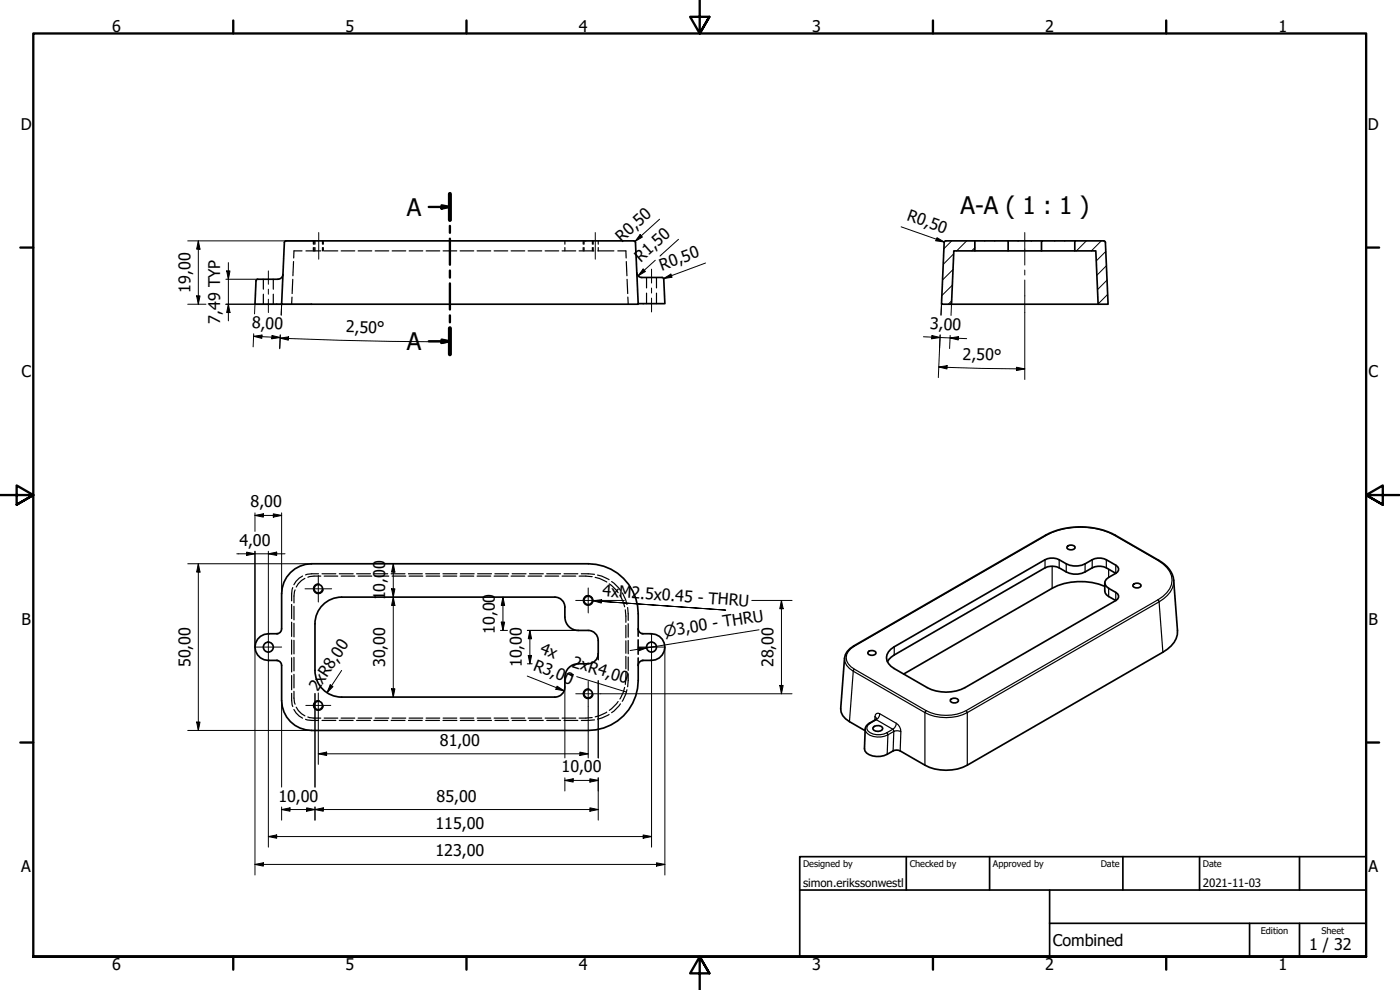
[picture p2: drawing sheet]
<svg xmlns="http://www.w3.org/2000/svg" width="420mm" height="297mm" viewBox="0 0 420 297" stroke-linecap="round" stroke-linejoin="round" font-family="sans-serif">
<!-- layer: Hatch (ISO) -->
<g fill="none" stroke="#000" stroke-width=".3">
<path d="M285.6 72.3l-2.3 2.3M286.2 76.2l-3.1 3.1M290.1 72.3l-3 3M292.6 74.3l-1 1M326 72.3l-3 3M330.5 72.3l-3 3M331.9 75.4l-2.9 2.9M332.1 79.7l-2.9 2.9M285.6 90.3l-1 1M285.8 85.6l-3.1 3.1M286 80.9l-3.1 3.1M332.2 84l-2.8 2.9"/>
<path d="M332.4 88.3l-2.9 2.9"/>
</g>
<!-- layer: Hidden (ISO) -->
<g fill="none" stroke="#000" stroke-width=".36">
<path d="M88.1 78.5l-.2 4.2M90.6 75.3h-2.4l-.1 2.1M91.8 75.3h4.5M94 72.3v1M94 74.3v1M94.3 72.3v1M94.3 74.3v1M94.5 72.3v1M94.5 74.3v1M96.8 72.3v1M96.8 74.3v1M97 72.3v1"/>
<path d="M97 74.3v1M97.3 75.3h4.1M102.4 75.3h4.1M107.5 75.3h4.1M112.6 75.3h4.1M117.7 75.3h4.1M122.8 75.3h4.1M127.9 75.3h4.1M133 75.3h4.1M138.1 75.3h4.1M143.2 75.3h4.1M148.3 75.3h4.1"/>
<path d="M153.4 75.3h4.1M158.5 75.3h4.1M163.6 75.3h4.1M168.7 75.3h4.1M169.5 72.3v1M169.5 74.3v1M173.8 75.3h4.4M175 72.3v1M175 74.3v1M175.3 72.3v1M175.3 74.3v1M177.8 72.3v1"/>
<path d="M177.8 74.3v1M178 72.3v1M178 74.3v1M179.4 75.3h4.8M179.5 72.3v1M179.5 74.3v1M185.4 75.3h2.4l.1 2.1M188 78.5l.2 4.2M79 83.8v3M79 88.3v3M82 83.8v3M82 88.3v3"/>
<path d="M87.6 89.1l-.1 2.2M87.9 83.8l-.2 4.3M188.2 83.8l.2 4.3M188.4 89.1l.1 2.2M194 83.3v3.1M194 88v3.1M197 83.3v3.1M197 88v3.1M87.9 176.3l-.4 1.8v2.2M88.6 177l-.4 1.8v2.1M90.8 172.8l-1 .7-1.6 1.9M91.5 173.5l-2 1.6-.6 1"/>
<path d="M95.6 172.2h-2.1l-1.8 .3M96.3 172.9h-2.1l-1.8 .3M96.6 172.2h4.2M97.3 172.9h4.1M101.8 172.2h4.2M102.4 172.9h4.1M107 172.2h4.2M107.5 172.9h4.1M112.2 172.2h4.2M112.6 172.9h4.1M117.4 172.2h4.1M117.7 172.9h4.1"/>
<path d="M122.6 172.2h4.1M122.8 172.9h4.1M127.8 172.2h4.1M127.9 172.9h4.1M132.9 172.2h4.2M133 172.9h4.1M138.1 172.9h4.1M138.2 172.2h4.1M143.2 172.9h4.1M143.3 172.2h4.2M148.3 172.9h4.1M148.5 172.2h4.2"/>
<path d="M153.4 172.9h4.1M153.7 172.2h4.2M158.5 172.9h4.1M158.9 172.2h4.1M163.6 172.9h4.1M164.1 172.2h4.1M168.7 172.9h4.1M169.3 172.2h4.1M173.8 172.9l3.9 .1M174.5 172.2l3.9 .1M178.6 173.2l1.3 .4 2.2 1M179.3 172.5l1.3 .4 2.2 1"/>
<path d="M182.9 175.2l2.6 2.6M183.6 174.5l2.6 2.6M186 178.6l1.1 2.1 .4 1.4M186.7 177.9l1.1 2.2 .4 1.3M87.5 181.4v4.2M87.5 186.7v4.3M87.5 192v4.3M87.5 197.4v4.2M88.2 181.9v4.1M88.2 187v4.1M88.2 192.1v4.1M88.2 197.2v4.1"/>
<path d="M187.7 183l.1 3.7M187.8 187.6v3.8M187.8 192.3v3.7M187.8 196.9v3.8M188.4 182.3l.1 3.8M188.5 187.1v4.1M188.5 192.2v4M188.5 197.2v4M191.5 188.7v2.3M191.5 191.9v4.4M191.5 197.4v2.3M87.5 208v2.1l.4 1.9"/>
<path d="M87.5 202.7v4.3M88.2 212.9l.6 1 2 1.6M88.2 207.4v2.1l.4 1.8M88.2 202.3v4.1M88.9 212.2l1.6 2 1 .6M91.7 215.8l1.8 .4h2.1M92.4 215.1l1.8 .4h2.1M96.6 216.2h4.2M97.3 215.5h4.1M101.8 216.2h4.2M102.4 215.5h4.1M107 216.2h4.2"/>
<path d="M107.5 215.5h4.1M112.2 216.2h4.2M112.6 215.5h4.1M117.4 216.2h4.1M117.7 215.5h4.1M122.6 216.2h4.1M122.8 215.5h4.1M127.8 216.2h4.1M127.9 215.5h4.1M132.9 216.2h4.2M133 215.5h4.1M138.1 215.5h4.1"/>
<path d="M138.2 216.2h4.1M143.2 215.5h4.1M143.3 216.2h4.2M148.3 215.5h4.1M148.5 216.2h4.2M153.4 215.5h4.1M153.7 216.2h4.2M158.5 215.5h4.1M158.9 216.2h4.1M163.6 215.5h4.1M164.1 216.2h4.1M168.7 215.5h4.1"/>
<path d="M169.3 216.2h4.1M177.7 215.3l-3.9 .2M178.4 216l-3.9 .2M182.1 213.7l-2.2 1-1.3 .4M182.8 214.4l-2.2 1-1.3 .4M185.5 210.5l-2.6 2.6M186.2 211.2l-2.6 2.6M187.5 206.3l-.4 1.3-1.1 2.1M187.8 201.6l-.1 3.7M188.2 207l-.4 1.3-1.1 2.1M188.5 202.2l-.1 3.8"/>
</g>
<!-- layer: Visible (ISO) -->
<g fill="none" stroke="#000" stroke-width=".51">
<path d="M85.4 72.5l.4-.2h104.4l.5 .5 .8 18.5h-107zM283.4 72.5l.5-.2h8.7v3h-6.3l-.7 16h-3zM292.6 75.3h30M292.6 72.3h20M302.6 72.3v3M322.6 72.3h8.6l.5 .2 .8 18.8h-2.9l-.7-16h-6.3zM322.6 72.3h-10v3M83.4 83.8h-6.1l-.4 .2-.4 7.3h8M84.9 82.3a1.49 1.49 0 0 1-1.5 1.5M191.1 81.8a1.49 1.49 0 0 0 1.5 1.5h6.1M198.7 83.3l.5 .4 .3 7.4h-8M285.6 91.3h44"/>
<path d="M102.5 179.2a8 8 0 0 0-8 8M102.5 179.2h64a2.99 2.99 0 0 1 3 3v3M320.2 164.1a1.62 1.62 0 0 1 2.4 0v.4a1.62 1.62 0 0 1-2.4 0zM331.6 175.9a19 19 0 0 0-15.8 .6l-44.6 25.7M331.6 174.9l.1 3 1 1.1 2.2 1.2M334.9 172a6.9 6.9 0 0 0-6.4-1.9 13.7 13.7 0 0 1-5.1 2.2 7.7 7.7 0 0 1-5.5-1.9 4.9 4.9 0 0 0-4.3 0l-45.2 26.1-1.6 1.3-.5 .8M334.9 172l-2.2 1.2a1.74 1.74 0 0 0-1.1 1.7 1.74 1.74 0 0 0 1.1 1.6l2.2 1.2a1.29 1.29 0 0 1 .8 1.3 1.29 1.29 0 0 1-.8 1.2M334.9 172a1.31 1.31 0 0 0 .8-1.2 1.31 1.31 0 0 0-.8-1.2 7 7 0 0 0-6.4-2 13.1 13.1 0 0 1-5.1 2.2 7.6 7.6 0 0 1-5.5-1.9 4.7 4.7 0 0 0-4.3 0l-45.2 26.2a3.5 3.5 0 0 0-2.4 3.2 3.5 3.5 0 0 0 2.4 3.3l9.9 5.7a12.5 12.5 0 0 0 11.3 0l45.3-26.1M340 175.5a1.62 1.62 0 0 1 2.4 0v.4a1.61 1.61 0 0 1-2.4 0zM83 198.1a1.48 1.48 0 0 1 1.5 1.6v10.5a9 9 0 0 0 9 9h83.1a15 15 0 0 0 14.9-15v-4.7M83.3 190.1h-2.8a4 4 0 0 0-4 4 4 4 0 0 0 4 4h2.8M94.5 187.2v14a8 8 0 0 0 8 8"/>
<path d="M169.5 185.2a4 4 0 0 0 4 4 5.8 5.8 0 0 1 4.9 .6 2.99 2.99 0 0 1 1.1 2.3v4.1a3 3 0 0 1-3 2.9M176.5 199.2a6.5 6.5 0 0 0-5.8 1.1 4 4 0 0 0-1.2 2.9M191.5 188.7a1.48 1.48 0 0 0 1.5 1.4M191.5 188.8a20.2 20.2 0 0 0-1.6-11.5 14.9 14.9 0 0 0-13.3-8.2h-83.1a9 9 0 0 0-9 9v10.6a1.45 1.45 0 0 1-1.5 1.4M192.7 190.1h2.8a4 4 0 0 1 4 4 4 4 0 0 1-4 4h-2.8M193 198.1a1.52 1.52 0 0 0-1.5 1.6M260.5 195.7a1.62 1.62 0 0 1 2.4 0v.4a1.62 1.62 0 0 1-2.4 0zM169.5 203.2a5.9 5.9 0 0 1-.6 4.8 2.99 2.99 0 0 1-2.4 1.2h-64M262 218.3a1.78 1.78 0 0 1 2.9 .3 1.8 1.8 0 0 1-2.9 .1zM263 215.6l-.3 .3a4.1 4.1 0 0 0-3 2.9l-.3 5.8a2.63 2.63 0 0 0 2.5 2.2 8.1 8.1 0 0 0 6.6-1.7l1.7 .2 7.4 4.3a14 14 0 0 0 12.7 0l58.7-33.9a7.2 7.2 0 0 0 4.4-6.5l-1.2-15.1a8 8 0 0 0-4.5-6l-13-7.5a23.1 23.1 0 0 0-20.9 0l-57.6 33.2a5 5 0 0 0-2.8 3.7l-1.1 15.1a4.4 4.4 0 0 0 2.6 3.9l4.7 2.7M285.2 210a1.62 1.62 0 0 1 2.4 0v.4a1.61 1.61 0 0 1-2.4 0z"/>
<circle cx="95.5" cy="176.7" r="1.26"/>
<circle cx="80.5" cy="194.2" r="1.49"/>
<circle cx="176.5" cy="180.1" r="1.26"/>
<circle cx="195.5" cy="194.2" r="1.49"/>
<circle cx="95.5" cy="211.7" r="1.26"/>
<circle cx="176.5" cy="208.1" r="1.26"/>
</g>
<!-- layer: Visible Narrow (ISO) -->
<g fill="none" stroke="#000" stroke-width=".36">
<path d="M95.8 175.2a1.49 1.49 0 0 0-1.7 1.2 1.49 1.49 0 0 0 1.2 1.7 1.49 1.49 0 0 0 1.7-1.2M176.8 178.7a1.49 1.49 0 0 0-1.8 1.2 1.49 1.49 0 0 0 1.3 1.7 1.49 1.49 0 0 0 1.7-1.2M313.6 167.9v2.5M313.8 160.6a23.4 23.4 0 0 1 20.7 0M314 160.6l-57.6 33.3M315.8 169.9v6.6M317.9 167.9v2.5M320 169.2v2.4M325.6 169.2v2.4M327.8 167.9v2.5M332 167.9v2.5M332.7 170.8v2.5"/>
<path d="M332.7 176.5v2.5M334.5 160.6l13 7.6M334.7 160.6h-.2M334.9 169.6v2.4M334.9 177.7v2.5M347.5 180l-57.6 33.2M347.7 168.1l-.2 .1a7.6 7.6 0 0 1 4.2 5.9 6.9 6.9 0 0 1-4.2 5.9M352.2 174.1a7.3 7.3 0 0 1-4.3 6.5l-.4-.6M256.2 193.8l.2 .1M256.4 193.9a3.7 3.7 0 0 0-2.4 3.4 3.7 3.7 0 0 0 2.4 3.5l-.3 .6a4.4 4.4 0 0 1-2.7-3.9M268.4 194.1v2.4M349 195.7l-1.1-15.1-57.6 33.2v15.8"/>
<path d="M95.8 210.2a1.49 1.49 0 0 0-1.7 1.2 1.49 1.49 0 0 0 1.2 1.7 1.49 1.49 0 0 0 1.7-1.2M176.8 206.7a1.49 1.49 0 0 0-1.8 1.2 1.49 1.49 0 0 0 1.3 1.7 1.49 1.49 0 0 0 1.7-1.2M254.9 216.5l1.2-15.1 21.5 12.4v15.8M256.4 200.8l21.5 12.4M259.7 218.8a2.68 2.68 0 0 0 2.4 2.2 6.2 6.2 0 0 0 4.4-.5M260.9 217h.3a1.51 1.51 0 0 0-1.1 1.4 1.51 1.51 0 0 0 1.1 1.5 5.4 5.4 0 0 0 4.9 0M261.2 217l1.8-1.1 4.9 2.9M262.6 215l.4 .6M262.6 215l.4-.9 1.1 .1a1.76 1.76 0 0 1-1.4 1.7M262.6 215v1.1M264.1 214.2l4.9 2.8M266.1 219.9l.4 .6"/>
<path d="M267.9 218.8l-1.8 1.1M269 217l-.5 1.4-.6 .4M269 217a2.98 2.98 0 0 1 1.4 2.5 2.43 2.43 0 0 0-2.2 0l-.3-.7M270.4 219.5l-.2 5.8M277.9 213.2a13.4 13.4 0 0 0 12 0l.4 .6a14.2 14.2 0 0 1-12.7 0zM266.5 220.5l1.7-1-.2 5.8M266.5 220.5l-.2 5.8"/>
</g>
<!-- layer: Section Line (ISO) -->
<path d="M135 58.2v7.8M128.7 62.1h6.3M132.5 61.6l2.5 .5-2.5 .5zM135 67.8v2.1M135 71.6v7.8M135 81.2v2.1M135 85v7.9M135 94.6v2.1M135 98.5v7.8M128.7 102.4h6.3M132.5 101.9l2.5 .5-2.5 .5z" fill="none" stroke="#000" stroke-width=".7"/>
<path d="M135 58.2v7.8M135 98.5v7.8" fill="none" stroke="#000" stroke-width="1.2"/>
<g fill="#000">
<path d="M132.5 61.6l2.5 .5-2.5 .5z" fill-rule="evenodd"/>
<path d="M132.5 101.9l2.5 .5-2.5 .5z" fill-rule="evenodd"/>
</g>
<!-- layer: Border (ISO) -->
<g fill="none" stroke="#000" stroke-width=".7">
<path d="M70 6.1v3.9M140 6.1v3.9M210 0v10l-2.9-5h5.8l-2.9 5 2.9-5M280 6.1v3.9M350 6.1v3.9M6.1 74.3h3.9M410 74.3h3.9M0 148.5h10l-5-2.8v5.7l5-2.9-5 2.9M420 148.5h-10l5-2.8v5.7l-5-2.9 5 2.9M6.1 222.8h3.9M410 222.8h3.9M10 287v-277h400v277h-400h400"/>
<path d="M70 287v3.9M140 287v3.9M212.9 292l-2.9-5 2.9 5h-5.8l2.9-5v10M280 287v3.9M350 287v3.9"/>
</g>
<!-- layer: Title (ISO) -->
<path d="M240 257h170v30h-170zM272 257v10M297 257v10M337 257v10M360 257v10M390 257v10M240 267h170M315 277h95M315 267v20M375 277v10M390 277v10" fill="none" stroke="#000" stroke-width=".51"/>
<!-- layer: Dimension (ISO) -->
<g fill="none" stroke="#000" stroke-width=".3">
<path d="M56.3 72.3h38M59.5 72.3l.5 2.5h-1zM59.5 72.3v19M68.5 78.8v17.5M192.1 70.4l.7 .7-2.2 1.3zM196.7 78.1l-5.2 4.7M198 65.8l-7.4 6.6M203.6 71.8l-5.5 5M211.8 78.9l-12.6 4.7M270.4 68.1l13 4.5M281.2 71.3l2.2 1.3-2.5-.4zM56.3 91.3h5.5"/>
<path d="M59 88.8h1l-.5 2.5zM67.8 91.3h12.6M67.8 83.8h9.5M68 81.3h1l-.5 2.5zM68.5 91.3l.5 2.5h-1zM76.5 91.3l-.1 2.9M80.6 91.3h12.9M84.5 91.3l-.1 3.2M193 80.7l.7 .8-2.2 1.3zM199.2 83.6l2.1-1.4 .4 1zM282.6 91.3l-.2 3.2M285.6 91.3l-.2 3.4"/>
<path d="M307.6 93.8v20.1M76.1 100.9l2.5-.4v1zM76.1 100.9l8 .4M76.1 100.1l-.1 4M81.6 100.7l2.5 .6-2.5 .3zM84.1 101.5l2.5-.4v1zM84.1 101.5a1181.9 1181.9 0 0 0 50.9 1.1M84.1 100.5l-.2 4.1M132.5 102.1l2.5 .5-2.5 .5zM277.1 101l13 .6M279.7 100.7l2.4 .6-2.5 .3zM281.7 110.1l2.5-.4v1z"/>
<path d="M281.7 110.1l25.9 .6M282 104.4l.2-3.9-.6 12.8M285.1 101.4l2.5-.4v1zM285.2 100.6l-.2 4M305.1 110.2l2.5 .5-2.5 .5zM76.5 154.7l2.5-.5v1zM76.5 153.9v5.5M76.5 154.7h8M82 154.2l2.5 .5-2.5 .5zM84.5 153.9v24.2M56.3 169.1h37.2M59.5 169.1l.5 2.5h-1z"/>
<path d="M59.5 169.1v50.1M71.1 166.2h14.4M74 165.7l2.5 .5-2.5 .5zM76.5 165.4v97.1M80.5 166.2l2.5-.5v1zM80.5 165.4v24.7M117.5 176.7h1l-.5 2.5zM118 179.2l.5 2.5h-1zM118 169.1l.5 2.5h-1zM118 169.1v40.1M150.9 179.2l.5 2.5h-1zM150.9 179.2v10"/>
<path d="M80.5 198.1v56.1M150.2 189.2h2.1M150.4 186.7h1l-.5 2.5zM158.3 189.2h15.2M158.3 199.2h1.4M158.5 196.7h1l-.5 2.5zM159 189.2l.5 2.5h-1zM159 189.2v10M179.5 196.2v1.8M180.4 180.2h7M195.5 198.1v56.1M199.5 194.1v68.4"/>
<path d="M225.6 180.2h12.1M234.5 180.2l.5 2.5h-1zM234.5 180.2v28M56.3 219.2h37.2M59 216.6h1l-.5 2.6zM84.5 210.2v26M94.5 208.1v3.4M94.5 211.8v24.4M95.5 215.4v13.9M99.1 205.5l.8 .5-1.8 1.8zM102.5 201.2l-4.4 6.6M117.5 206.7h1l-.5 2.5z"/>
<path d="M158.2 202.8l11.1 4.5M167.2 205.9l2.1 1.4-2.5-.5zM169.5 206.5v20.9M173.1 203l14.9 4.7M176.5 211.9v15.5M179.5 204.2v3.9M179.5 208.3v19.1M180.3 208.2h57.4M234 205.7h1l-.5 2.5zM95.5 226.2l2.5-.5v1zM95.5 226.2h81M169.5 234.2l2.5-.5v1z"/>
<path d="M169.5 234.2h10M169.5 233.4v3.9M174 225.7l2.5 .5-2.5 .5zM177 233.7l2.5 .5-2.5 .5zM179.5 233.4v12.7M76.5 259.4l2.5-.5v1zM76.5 259.4h123M80.5 251l2.5-.5v1zM80.5 251h115M84.5 242.9l2.5-.5v1zM84.5 242.9h95M84.5 242.1v4"/>
<path d="M92 242.4l2.5 .5-2.5 .5zM94.5 242.9l2.5-.5v1zM94.5 242.1v4M177 242.4l2.5 .5-2.5 .5zM193 250.5l2.5 .5-2.5 .5zM197 258.9l2.5 .5-2.5 .5z"/>
</g>
<g fill="#000">
<path d="M59.5 72.3l.5 2.5h-1z" fill-rule="evenodd"/>
<path d="M192.1 70.4l.7 .7-2.2 1.3z" fill-rule="evenodd"/>
<path d="M281.2 71.3l2.2 1.3-2.5-.4z" fill-rule="evenodd"/>
<path d="M59 88.8h1l-.5 2.5z" fill-rule="evenodd"/>
<path d="M68 81.3h1l-.5 2.5z" fill-rule="evenodd"/>
<path d="M68.5 91.3l.5 2.5h-1z" fill-rule="evenodd"/>
<path d="M193 80.7l.7 .8-2.2 1.3z" fill-rule="evenodd"/>
<path d="M199.2 83.6l2.1-1.4 .4 1z" fill-rule="evenodd"/>
<path d="M76.1 100.9l2.5-.4v1z" fill-rule="evenodd"/>
<path d="M81.6 100.7l2.5 .6-2.5 .3z" fill-rule="evenodd"/>
<path d="M84.1 101.5l2.5-.4v1z" fill-rule="evenodd"/>
<path d="M132.5 102.1l2.5 .5-2.5 .5z" fill-rule="evenodd"/>
<path d="M279.7 100.7l2.4 .6-2.5 .3z" fill-rule="evenodd"/>
<path d="M281.7 110.1l2.5-.4v1z" fill-rule="evenodd"/>
<path d="M285.1 101.4l2.5-.4v1z" fill-rule="evenodd"/>
<path d="M305.1 110.2l2.5 .5-2.5 .5z" fill-rule="evenodd"/>
<path d="M76.5 154.7l2.5-.5v1z" fill-rule="evenodd"/>
<path d="M82 154.2l2.5 .5-2.5 .5z" fill-rule="evenodd"/>
<path d="M59.5 169.1l.5 2.5h-1z" fill-rule="evenodd"/>
<path d="M74 165.7l2.5 .5-2.5 .5z" fill-rule="evenodd"/>
<path d="M80.5 166.2l2.5-.5v1z" fill-rule="evenodd"/>
<path d="M117.5 176.7h1l-.5 2.5z" fill-rule="evenodd"/>
<path d="M118 169.1l.5 2.5h-1z" fill-rule="evenodd"/>
<path d="M118 179.2l.5 2.5h-1z" fill-rule="evenodd"/>
<path d="M150.4 186.7h1l-.5 2.5z" fill-rule="evenodd"/>
<path d="M150.9 179.2l.5 2.5h-1z" fill-rule="evenodd"/>
<path d="M158.5 196.7h1l-.5 2.5z" fill-rule="evenodd"/>
<path d="M159 189.2l.5 2.5h-1z" fill-rule="evenodd"/>
<path d="M234.5 180.2l.5 2.5h-1z" fill-rule="evenodd"/>
<path d="M59 216.6h1l-.5 2.6z" fill-rule="evenodd"/>
<path d="M99.1 205.5l.8 .5-1.8 1.8z" fill-rule="evenodd"/>
<path d="M117.5 206.7h1l-.5 2.5z" fill-rule="evenodd"/>
<path d="M167.2 205.9l2.1 1.4-2.5-.5z" fill-rule="evenodd"/>
<path d="M169.7 202l2.6 .2-.3 1z" fill-rule="evenodd"/>
<path d="M234 205.7h1l-.5 2.5z" fill-rule="evenodd"/>
<path d="M95.5 226.2l2.5-.5v1z" fill-rule="evenodd"/>
<path d="M169.5 234.2l2.5-.5v1z" fill-rule="evenodd"/>
<path d="M174 225.7l2.5 .5-2.5 .5z" fill-rule="evenodd"/>
<path d="M177 233.7l2.5 .5-2.5 .5z" fill-rule="evenodd"/>
<path d="M76.5 259.4l2.5-.5v1z" fill-rule="evenodd"/>
<path d="M80.5 251l2.5-.5v1z" fill-rule="evenodd"/>
<path d="M84.5 242.9l2.5-.5v1z" fill-rule="evenodd"/>
<path d="M92 242.4l2.5 .5-2.5 .5z" fill-rule="evenodd"/>
<path d="M94.5 242.9l2.5-.5v1z" fill-rule="evenodd"/>
<path d="M177 242.4l2.5 .5-2.5 .5z" fill-rule="evenodd"/>
<path d="M193 250.5l2.5 .5-2.5 .5z" fill-rule="evenodd"/>
<path d="M197 258.9l2.5 .5-2.5 .5z" fill-rule="evenodd"/>
</g>
<!-- layer: Center Mark (ISO) -->
<path d="M91.5 176.7h8M95.5 172.7v7.9M176.5 176.4v7.5M76.5 194.1h8M80.5 190.1v8M172.8 180.2h7.5M191.5 194.1h8M195.5 190.1v8M91.8 211.7h7.5M95.5 207.9v7.5M172.8 208.2h7.5M176.5 204.4v7.5" fill="none" stroke="#000" stroke-width=".3"/>
<!-- layer: Centerline (ISO) -->
<path d="M95.7 69.8v8M178.6 69.8v8M307.6 69.8v9.7M80.5 81.3v4M80.5 86.8v1.5M80.5 89.8v4M195.5 80.8v4.1M195.5 86.4v1.5M195.5 89.4v4.2M307.6 81v1.5M307.6 84v9.8" fill="none" stroke="#000" stroke-width=".3"/>
<!-- layer: Symbol (ISO) -->
<path d="M176.4 178.7l-.6 .1M176.6 178.7a1.49 1.49 0 0 1 1.4 1.3M178 180.2v.2M178 180.3l2.6-.4-.1 1zM178 180.3l39.8 2.8-37.9-2.7M191.5 194.3l2.6 .1-2.4 .9zM194.1 194.4l-5 .8M197 193.9l-2.9 .5M227.8 189l-33.7 5.4" fill="none" stroke="#000" stroke-width=".3"/>
<g fill="#000">
<path d="M178 180.3l2.6-.4-.1 1z" fill-rule="evenodd"/>
<path d="M191.5 194.3l2.6 .1-2.4 .9z" fill-rule="evenodd"/>
</g>
<g font-size="7.3">
<text x="122.1" y="64.7">A</text>
<text x="288.3" y="64.3">A-A ( 1 : 1 )</text>
<text x="122.1" y="105">A</text>
</g>
<g font-size="4.8">
<text x="33.7" y="9.6">6</text>
<text x="103.7" y="9.6">5</text>
<text x="173.7" y="9.6">4</text>
<text x="243.7" y="9.6">3</text>
<text x="313.7" y="9.6">2</text>
<text x="383.7" y="9.6">1</text>
<text x="6.2" y="38.9">D</text>
<text x="410.5" y="38.9">D</text>
<text x="271.9" y="66" transform="rotate(19 271.9 66)">R0,50</text>
<text x="186.6" y="72.8" transform="rotate(-42 186.6 72.8)">R0,50</text>
<text x="192.3" y="78.8" transform="rotate(-42 192.3 78.8)">R1,50</text>
<text x="198.6" y="81.2" transform="rotate(-20 198.6 81.2)">R0,50</text>
<text x="57.1" y="87.8" transform="rotate(-90 57.1 87.8)">19,00</text>
<text x="66.1" y="97.1" transform="rotate(-90 66.1 97.1)">7,49 TYP</text>
<text x="75.5" y="98.5" transform="rotate(2 75.5 98.5)">8,00</text>
<text x="103.8" y="99.7" transform="rotate(1 103.8 99.7)">2,50°</text>
<text x="279.1" y="98.7" transform="rotate(2 279.1 98.7)">3,00</text>
<text x="288.9" y="108" transform="rotate(1 288.9 108)">2,50°</text>
<text x="6.4" y="113.2">C</text>
<text x="410.7" y="113.2">C</text>
<text x="75.2" y="152.3">8,00</text>
<text x="71.8" y="163.8">4,00</text>
<text x="115.6" y="170.8" transform="rotate(-90 115.6 170.8)">0</text>
<text x="180.7" y="178.8" transform="rotate(4 180.7 178.8)">4xM2.5x0.45 - THRU</text>
<text x="115.6" y="180.1" transform="rotate(-90 115.6 180.1)">10,0</text>
<text x="6.4" y="187.4">B</text>
<text x="148.5" y="190.1" transform="rotate(-90 148.5 190.1)">10,00</text>
<text x="410.7" y="187.4">B</text>
<text x="161.8" y="195.9" transform="rotate(22 161.8 195.9)">4x</text>
<text x="57.1" y="200.1" transform="rotate(-90 57.1 200.1)">50,00</text>
<text x="115.6" y="200.1" transform="rotate(-90 115.6 200.1)">30,00</text>
<text x="156.6" y="200.1" transform="rotate(-90 156.6 200.1)">10,00</text>
<text x="159.8" y="200.9" transform="rotate(22 159.8 200.9)">R3,00</text>
<text x="171.4" y="200" transform="rotate(17 171.4 200)">2xR4,00</text>
<text x="232.1" y="200.1" transform="rotate(-90 232.1 200.1)">28,00</text>
<text x="95.4" y="207.7" transform="rotate(-57 95.4 207.7)">2xR8,00</text>
<text x="132" y="223.8">81,00</text>
<text x="168.6" y="231.8">10,00</text>
<text x="83.5" y="240.5">10,00</text>
<text x="131" y="240.5">85,00</text>
<text x="130.7" y="248.6">115,00</text>
<text x="130.7" y="257">123,00</text>
<text x="6.4" y="261.7">A</text>
<text x="410.7" y="261.7">A</text>
<text x="316" y="283.8">Combined</text>
<text x="392.9" y="285">1 / 32</text>
<text x="33.7" y="290.9">6</text>
<text x="103.7" y="290.9">5</text>
<text x="173.7" y="290.9">4</text>
<text x="243.7" y="290.9">3</text>
<text x="313.7" y="290.9">2</text>
<text x="383.7" y="290.9">1</text>
</g>
<text font-size="4.6" x="199.5" y="191.1" transform="rotate(-9 199.5 191.1)">⌀3,00 - THRU</text>
<g font-size="3.5">
<text x="241" y="266">simon.erikssonwestl</text>
<text x="361" y="266">2021-11-03</text>
</g>
<g font-size="2.8">
<text x="241" y="260.1">Designed by</text>
<text x="273" y="260.1">Checked by</text>
<text x="298" y="260.1">Approved by</text>
<text x="330.3" y="260">Date</text>
<text x="361" y="260">Date</text>
<text x="378.4" y="280.1">Edition</text>
<text x="396.6" y="280.1">Sheet</text>
</g>
</svg>
